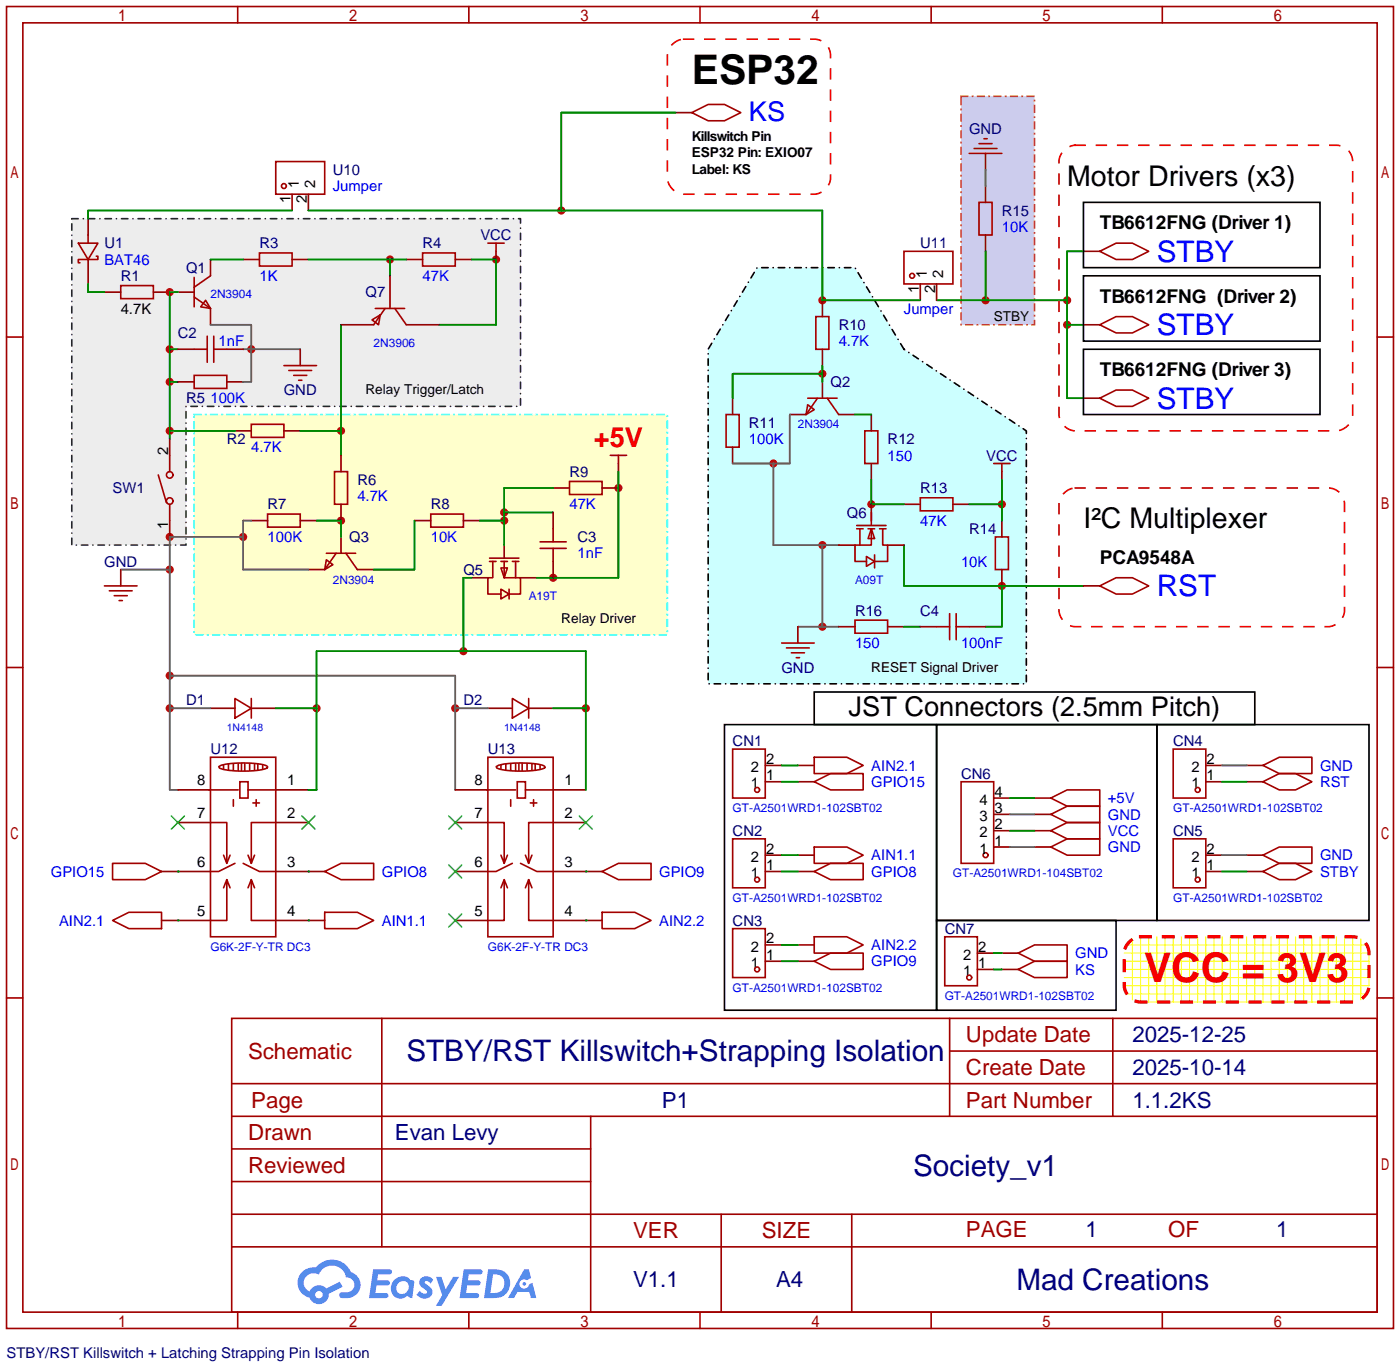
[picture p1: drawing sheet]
<svg xmlns="http://www.w3.org/2000/svg" width="218mm" height="213mm" viewBox="0 0 218 213" stroke-linecap="round" stroke-linejoin="round" font-family="sans-serif">
<path d="M149.6 15h11.4v35.5h-11.4z" fill="#cccced" stroke="#c60" stroke-width=".25" stroke-dasharray="1 .8 0 .8"/>
<path d="M117.9 41.7h15.2l7.6 12.7 19.1 12.7v39.3h-49.6v-52z" fill="#cff" stroke="#000" stroke-width=".25" stroke-dasharray="1 .8 0 .8"/>
<path d="M30.2 64.5h73.7v34.3h-73.7z" fill="#ffc" stroke="#0ff" stroke-width=".25" stroke-dasharray="1 .8 0 .8"/>
<path d="M11.2 34h69.8v29.2h-52v21.6h-17.8z" fill="#ededed" stroke="#333" stroke-width=".25" stroke-dasharray="1 .8 0 .8"/>
<g fill="none" stroke="#a10000" stroke-width=".25">
<path d="M1 1h215.9v205.8h-215.9zM3.6 3.6h210.8v200.6h-210.8zM37 1v2.6M73 1v2.6M109 1v2.6M144.9 1v2.6M180.9 1v2.6M1 52.5h2.6M214.4 52.5h2.5M1 103.9h2.6M214.4 103.9h2.5M1 155.3h2.6"/>
<path d="M36.1 158.5h178.3v45.7h-178.3zM59.4 158.5v35.6M147.8 158.5v15.2M173.2 158.5v15.2M214.4 155.3h2.5M36.1 178.8h55.8M36.1 173.7h178.3M36.1 168.7h178.3M91.9 173.7v30.5M147.8 163.6h66.6M36.1 194.1h178.3M36.1 189h178.3"/>
<path d="M36.1 183.9h55.8M112.3 189v15.2M132.6 189v15.2M37 204.2v2.6M73 204.2v2.6M109 204.2v2.6M144.9 204.2v2.6M180.9 204.2v2.6"/>
</g>
<g fill="#5487ff">
<path d="M65.6 198.9a1.3 1.3 0 0 1 1.8 .3l-.4 .6a.54 .54 0 0 0-.9-.2l.1 .1a2.32 2.32 0 0 1 1.1 1.4 1.36 1.36 0 0 1-1.1 1 1.36 1.36 0 0 1-1.4-.6l.6-.6a.7 .7 0 0 0 1.1 .3l-.2-.4a1.6 1.6 0 0 1-1-1.5z"/>
<path d="M67.9 198.7h.8l.7 2 1.1-2h1l-2.8 4.5h-.8l.9-1.6z"/>
<path d="M58.1 197.5h1.6a1.31 1.31 0 0 1 1.3 .2 .4 .4 0 0 1-.4 .6h-1.7l-.2 1h1.7a.4 .4 0 0 1 .3 .4 .4 .4 0 0 1-.4 .4h-1.7l-.2 1.1h.8a1.23 1.23 0 0 1 1.2 .2 .39 .39 0 0 1-.3 .6h-2.7z"/>
<path d="M72.2 197.5h1.6a1.32 1.32 0 0 1 1.3 .2 .39 .39 0 0 1-.4 .6h-1.7l-.2 1h1.7a.4 .4 0 0 1 .3 .4 .4 .4 0 0 1-.4 .4h-1.7l-.2 1.1h.9a1.23 1.23 0 0 1 1.1 .2 .39 .39 0 0 1-.3 .6h-2.6z"/>
<path d="M81.6 197.6h.7l.4 1.3-.7 .3a.75 .75 0 0 0-1.1 .3 .75 .75 0 0 0 .5 1.1 .75 .75 0 0 0 .9-.7l.6-.3 .6 2.4h-.9l-.2-.9h-1.9l-.5 .9h-.9z"/>
<path d="M76 197.5l-.7 4.5h1.5a2.27 2.27 0 0 0 2.5-1.6 2.27 2.27 0 0 0-1.3-2.7zM76.8 198.3a1.5 1.5 0 0 1 1.7 1.6 1.5 1.5 0 0 1-1.9 1.3h-.3z"/>
<path d="M61.4 199.2a1.62 1.62 0 0 0-.4 2.1 1.62 1.62 0 0 0 2 .6l.4-.2 .4 .2 .4 .1 .3-2.5-.2-.2-.1-.1a.57 .57 0 0 1-.6-.3 1.73 1.73 0 0 0-2.2 .3zM62 199.7a.96 .96 0 0 1 1.5 0 .96 .96 0 0 1-.3 1.4 .95 .95 0 0 1-1.3 0 .95 .95 0 0 1 .1-1.4z"/>
<path d="M47 197.9a2.37 2.37 0 0 0 1.2 4.1 1.54 1.54 0 0 0 1.7 1 1.54 1.54 0 0 0 1.3-1.6l2.1-1.1-.4-.8-2.1 1a1.57 1.57 0 0 0-2.6 .5 1.5 1.5 0 0 1-.7-2.1 1.5 1.5 0 0 1 2.1-.5 2.23 2.23 0 0 1 2.3-1.4 2.23 2.23 0 0 1 2 1.8 1.16 1.16 0 0 1 1.3 1.1 1.16 1.16 0 0 1-1.1 1.2h-.7a.47 .47 0 0 0-.6 .4 .47 .47 0 0 0 .4 .5 2.23 2.23 0 0 0 2.3-.6 2.23 2.23 0 0 0 .4-2.3 2.16 2.16 0 0 0-1.3-1.1 3.2 3.2 0 0 0-5.4-.7l-.4-.1a2.55 2.55 0 0 0-1.8 .7zM49.1 201.5a.58 .58 0 0 1 1.1 0 .58 .58 0 0 1-1.1 0z"/>
<circle cx="81.6" cy="199.8" r=".28"/>
</g>
<g fill="none" stroke="#a10000" stroke-width=".25">
<path d="M12.2 37.8h3l-1.5 2.6zM13.7 36.6v1.2M15 39.9h.2v.5h-3v.5h.2M18.8 44.4h5.1v2.1h-5.1zM30.2 43.2v4.6M30.2 46.2l2.6 1.8M32 46.7l.8 1.3-1.6-.2zM32.8 42.9l-2.6 1.8M39.1 66h5.1v2.1h-5.1zM125.7 63l1 .8-1.2 .7zM125.7 62h4.6M127.3 62l-1.8 2.5"/>
<path d="M128.8 62l1.8 2.5M50.8 87.1l1 .8-1.3 .7zM50.8 86.1h4.6M52.3 86.1l-1.8 2.5M53.8 86.1l1.8 2.5"/>
</g>
<g fill="none" stroke="#870000" stroke-width=".25">
<path d="M13.7 34v2.6M13.7 40.4v3.8M16.3 45.5h2.5M23.9 45.5h2.5M27.7 45.5h2.5M32.8 40.4v2.5M32.8 48v2.5M128 59.4v2.6M36.6 67.1h2.5M44.2 67.1h2.5M122.9 64.5h2.6M130.6 64.5h2.5"/>
<path d="M48 88.6h2.5M53.1 83.6v2.5M55.6 88.6h2.6"/>
</g>
<path d="M13.7 44.2v1.3h2.6M26.4 54.4h1.3M26.4 59.4h1.3M27.7 45.5h-1.3v22.8M26.4 67.1h10.2" fill="none" stroke="#008700" stroke-width=".25"/>
<g fill="#c00">
<circle cx="26.4" cy="45.5" r=".63"/>
<circle cx="26.4" cy="54.4" r=".63"/>
<circle cx="26.4" cy="59.4" r=".63"/>
<circle cx="26.4" cy="67.1" r=".63"/>
<circle cx="60.7" cy="40.4" r=".63"/>
<circle cx="39.1" cy="54.4" r=".63"/>
<circle cx="53.1" cy="67.1" r=".63"/>
<circle cx="53.1" cy="81" r=".63"/>
<circle cx="78.5" cy="81" r=".63"/>
<circle cx="78.5" cy="79.8" r=".63"/>
<circle cx="128" cy="58.2" r=".63"/>
<circle cx="120.4" cy="72.1" r=".63"/>
<circle cx="128" cy="84.8" r=".63"/>
<circle cx="128" cy="97.5" r=".63"/>
<circle cx="135.6" cy="78.5" r=".63"/>
<circle cx="156" cy="78.5" r=".63"/>
<circle cx="96.3" cy="75.9" r=".63"/>
<circle cx="86.1" cy="89.9" r=".63"/>
<circle cx="156" cy="91.2" r=".63"/>
<circle cx="166.1" cy="46.7" r=".63"/>
<circle cx="166.1" cy="50.5" r=".63"/>
<circle cx="153.4" cy="46.7" r=".63"/>
<circle cx="77.2" cy="40.4" r=".63"/>
<circle cx="37.8" cy="83.6" r=".63"/>
<circle cx="26.4" cy="83.6" r=".63"/>
<circle cx="26.4" cy="88.6" r=".63"/>
<circle cx="26.4" cy="105.2" r=".63"/>
<circle cx="70.9" cy="110.2" r=".63"/>
<circle cx="26.4" cy="110.2" r=".63"/>
<circle cx="91.2" cy="110.2" r=".63"/>
<circle cx="72.1" cy="101.3" r=".63"/>
<circle cx="49.3" cy="110.2" r=".63"/>
<circle cx="87.4" cy="32.8" r=".63"/>
<circle cx="128" cy="46.7" r=".63"/>
</g>
<g fill="none" stroke="#008700" stroke-width=".25">
<path d="M105.2 17.5h-17.8v15.3M45.5 32.8h-31.8v1.2M48 32.8h80v13.9h15.3M153.4 39.1v7.6M168.7 39.1h-2.6v22.9h2.6M26.4 54.4h1.3M26.4 59.4h1.3M27.7 45.5h-1.3v22.8M32.8 40.4h5M48 40.4h15.2M53.1 50.5v20.4M60.7 40.4v2.5"/>
<path d="M73.4 40.4h3.8v10.1h-8.9M128 56.9v2.5M128 58.2h-14v3.8M145.8 46.7h20.3M166.1 50.5h2.6M26.4 67.1h10.2M46.7 67.1h6.4M78.5 79.8h7.6M86.1 75.9h-7.6v8.9M96.3 73.4v16.5h-12.7M133.1 64.5h2.5M135.6 74.7v3.8h5.1"/>
<path d="M150.9 78.5h5.1M156 74.7v6.3M49.3 81h3.8v2.6M64.5 81v7.6h-6.3M73.4 89.9h-1.3v11.4M74.7 81h3.8M140.7 84.8v6.4h28M140.7 97.5h2.6M156 91.2v6.3h-2.6M42.9 110.2h6.4M86.1 110.2h5.1M121.7 119.1h2.5"/>
<path d="M27.7 135.6h.1M48 135.6h.1M48 122.9h1.3v-21.6h41.9v21.6M91.2 135.6h.1M121.7 121.7h2.5M121.7 133.1h2.5M121.7 135.6h2.5M157.2 124.2h3.8M157.2 129.3h3.8M190.2 121.7h3.9M190.2 135.6h3.9M27.7 143.3h.1"/>
<path d="M48 143.3h.1M91.2 143.3h.1M121.7 147.1h2.5M121.7 149.6h2.5M154.7 150.9h1.3M154.7 148.3h1.3"/>
</g>
<g fill="none" stroke="#870000" stroke-width=".25">
<path d="M105.2 17.5h2.5M45.5 30.2v2.6M48 30.2v2.6M77.2 39.1v1.3M153.4 23.9v2.5M153.4 29v2.5M153.4 36.6v2.5M168.7 39.1h2.5M27.7 59.4h2.5M27.7 54.4h2.5M35.3 59.4h2.5M35.3 54.4h2.5"/>
<path d="M37.8 40.4h2.6M45.5 40.4h2.5M46.7 54.4v2.5M53.1 50.5h5.1M60.7 42.9v5.1M63.2 40.4h2.6M63.2 50.5h5.1M70.9 40.4h2.5M128 46.7v2.6M128 54.4v2.5M143.3 44.2v2.5M145.8 44.2v2.5"/>
<path d="M168.7 50.5h2.5M26.4 68.3v2.6M53.1 70.9v2.5M53.1 78.5v2.5M86.1 75.9h2.5M86.1 79.8v2.5M93.7 75.9h2.6M96.3 72.1v1.3M114 62v2.5M114 69.6v2.5M135.6 64.5v2.6M135.6 72.1v2.6"/>
<path d="M135.6 78.5v2.5M140.7 78.5h2.6M148.3 78.5h2.6M156 73.4v1.3M168.7 62h2.5M18.8 88.6v2.6M26.4 81v2.6M39.1 81h2.6M46.7 81h2.6M64.5 81h2.6M72.1 81h2.6M73.4 89.9h2.5"/>
<path d="M78.5 84.8v2.1M81 89.9h2.6M86.1 87.4v2.5M124.2 97.5v2.6M130.6 84.8h2.5M130.6 97.5h2.5M138.2 84.8h2.5M138.2 97.5h2.5M143.3 97.5h2.5M150.9 97.5h2.5M156 81v2.6M156 88.6v2.6"/>
<path d="M168.7 91.2h2.5M32.8 110.2h3.8M39.1 110.2h3.8M75.9 110.2h3.9M82.3 110.2h3.8M119.1 119.1h2.6M124.2 119.1h2.5M187.7 119.1h2.5M194.1 119.1h2.5M25.1 135.6h7.7M27.7 122.9h5.1M27.7 128h5.1"/>
<path d="M42.9 135.6h7.6M42.9 122.9h5.1M42.9 128h5.1M70.9 135.6h5M70.9 122.9h5M70.9 128h5M86.1 135.6h7.6M86.1 122.9h5.1M86.1 128h5.1M119.1 135.6h2.6M119.1 133.1h2.6M119.1 121.7h2.6"/>
<path d="M124.2 135.6h2.5M124.2 133.1h2.5M124.2 121.7h2.5M154.7 131.8h2.5M154.7 129.3h2.5M154.7 126.7h2.5M154.7 124.2h2.5M161 131.8h2.6M161 129.3h2.6M161 126.7h2.6M161 124.2h2.6M187.7 135.6h2.5"/>
<path d="M187.7 133.1h2.5M187.7 121.7h2.5M194.1 135.6h2.5M194.1 133.1h2.5M194.1 121.7h2.5M25.1 143.3h7.7M42.9 143.3h7.6M70.9 143.3h5M86.1 143.3h7.6M119.1 147.1h2.6M119.1 149.6h2.6M124.2 147.1h2.5"/>
<path d="M124.2 149.6h2.5M152.1 148.3h2.6M152.1 150.9h2.6M156 148.3h2.5M156 150.9h2.5"/>
</g>
<g fill="none" stroke="#a10000" stroke-width=".25">
<path d="M107.7 17.5l2.5-1.2h2.6l2.5 1.2-2.5 1.3h-2.6zM40.4 39.4h5.1v2h-5.1zM42.9 25.1h7.6v5.1h-7.6zM65.8 39.4h5.1v2h-5.1zM75.9 37.8h2.6M77.2 37.8v1.3M140.7 39.1h7.6v5.1h-7.6zM150.9 23.9h5.1M151.6 23.1h3.6M152.4 31.5h2v5.1h-2zM152.4 22.4h2M153.2 21.6h.5"/>
<path d="M171.2 39.1l2.5-1.3h2.6l2.5 1.3-2.5 1.3h-2.6zM30.2 58.4h5.1v2.1h-5.1zM30.2 54.4h2.1M32.3 52.3v4.1M33.3 52.3v4.1M33.3 54.4h2M44.2 56.9h5.1M45 57.7h3.5M45.7 58.4h2.1M46.5 59.2h.5M57.9 49.8l1.3-.8-.3 1.5zM58.4 48h4.6"/>
<path d="M59.9 48l-1.7 2.5M61.5 48l1.7 2.5M127 49.3h2v5.1h-2zM171.2 50.5l2.5-1.2h2.6l2.5 1.2-2.5 1.3h-2.6zM24.6 73.9l1.3 4.3M26.4 70.9v2.5M26.4 78.5v2.5M52.1 73.4h2v5.1h-2zM88.6 74.9h5.1v2.1h-5.1zM95 70.9h2.5M96.3 70.9v1.2M113 64.5h2.1v5.1h-2.1z"/>
<path d="M134.6 67.1h2.1v5h-2.1zM135.6 79.8v2M143.3 77.5h5v2h-5zM154.7 72.1h2.5M156 72.1v1.3M171.2 62l2.5-1.3h2.6l2.5 1.3-2.5 1.2h-2.6zM16.3 91.2h5M17 91.9h3.6M17.8 92.7h2M18.5 93.5h.5M41.7 80h5v2h-5zM67.1 80h5v2h-5z"/>
<path d="M76.2 86.9h4.6M76.2 87.4h1M76.7 87.4v2.5h-.8v2.6h2.1M78 88.4h1l-.5 1.5zM78 91.7l1.2 .8-1.2 .7zM78 87.4h1M78.5 87.4v2.5h2.5v2.6h-1.8M79.2 91.7v1.5M79.8 87.4h1M80.3 87.4v2.5M84.1 84.3h4M84.1 85.3h4"/>
<path d="M86.1 82.3v2M86.1 85.3v2.1M133.1 96.5h5.1v2.1h-5.1zM133.3 82.3h1.1M133.3 81.8h4.6M133.9 82.3v2.5M134.9 86.6l1.2 .8-1.2 .7zM135.1 82.3h1M135.6 82.3v2.5h-2.5v2.6h1.8M135.6 82.3l.5 1.5h-1zM136.1 86.4v2M136.9 82.3h1"/>
<path d="M137.4 82.3v2.5h.8v2.6h-2.1M145.8 97.5h2M147.8 95.5v4.1M148.8 97.5h2.1M148.8 95.5v4.1M154.9 83.6h2.1v5h-2.1zM171.2 91.2l2.5-1.3h2.6l2.5 1.3-2.5 1.3h-2.6zM32.8 117.9h10.1v27.9h-10.1zM34.1 119.3a7.4 7.4 0 0 1 3.7-.6l2.5 .2 .9 .2 .4 .2v.2l-.5 .2a15.1 15.1 0 0 1-6.9-.1zM34.8 119.1v.5M35.6 118.9v1M36.3 118.9v1"/>
<path d="M36.6 108.7l2.5 1.5-2.5 1.6zM37.1 118.9v1M37.6 118.9v1M38.1 118.9v1M38.9 118.9v1M39.1 108.7v3.1M39.6 118.9v1M40.1 118.9v1M40.9 119.1v.5M75.9 117.9h10.2v27.9h-10.2zM77.2 119.3a7.4 7.4 0 0 1 3.8-.6l2.5 .2 .9 .2 .4 .2-.1 .2-.5 .2a15.1 15.1 0 0 1-6.8-.1zM78 119.1v.5"/>
<path d="M78.7 118.9v1M79.5 118.9v1M79.8 108.7l2.5 1.5-2.5 1.6zM80.3 118.9v1M80.8 118.9v1M81.3 118.9v1M82 118.9v1M82.3 108.7v3.1M82.8 118.9v1M83.3 118.9v1M84.1 119.1v.5M114 116.6h5.1v7.6h-5.1z"/>
<path d="M121.7 100.1h5M122.4 100.8h3.6M123.2 101.6h2M124 102.4h.5M126.7 117.9h5.1l2.6 1.2-2.6 1.3h-5.1zM182.6 116.6h5.1v7.6h-5.1zM196.6 119.1l2.5-1.2h5.1v2.5h-5.1zM17.5 134.4h5.1l2.5 1.2-2.5 1.3h-5.1zM32.5 122.9h4.6M32.8 128h2.5v6.4l-.5-1.3M35.3 136.9l-.5 1.3M35.8 138.2l-.5-1.3v6.4h-2.5"/>
<path d="M35.8 133.1l-.5 1.3M36.3 124.5v1M36.6 134.4l-2.6 1.2h-1.2M37.3 121.7h1.3v2.5h-1.3zM37.8 134.4l2.6 1.2h2.5M38.6 122.9h4.3M39.1 136.9l-.5 1.3M39.4 125h1M39.6 138.2l-.5-1.3v6.4h3.8M39.6 133.1l-.5 1.3M39.9 124.5v1M42.9 128h-3.8v6.4l-.5-1.3"/>
<path d="M50.5 135.6l2.6-1.2h5.1v2.5h-5.1zM75.7 122.9h4.6M75.9 128h2.6v6.4l-.5-1.3M78.5 136.9l-.5 1.3M79 138.2l-.5-1.3v6.4h-2.6M79 133.1l-.5 1.3M79.5 124.5v1M79.8 134.4l-2.6 1.2h-1.3M80.5 121.7h1.3v2.5h-1.3zM81 134.4l2.6 1.2h2.5M81.8 122.9h4.3M82.3 136.9l-.5 1.3"/>
<path d="M82.5 125h1.1M82.8 138.2l-.5-1.3v6.4h3.8M82.8 133.1l-.5 1.3M83.1 124.5v1M86.1 128h-3.8v6.4l-.5-1.3M93.7 135.6l2.6-1.2h5v2.5h-5zM114 130.6h5.1v7.6h-5.1zM126.7 131.8h5.1l2.6 1.3-2.6 1.3h-5.1zM126.7 121.7l2.6-1.3h5.1v2.5h-5.1zM126.7 135.6l2.6-1.2h5.1v2.5h-5.1zM149.6 121.7h5.1v12.7h-5.1zM163.6 124.2l2.5-1.3h5.1v2.6h-5.1z"/>
<path d="M163.6 131.8l2.5-1.2h5.1v2.5h-5.1zM163.6 126.7l2.5-1.2h5.1v2.5h-5.1zM163.6 129.3l2.5-1.3h5.1v2.6h-5.1zM182.6 130.6h5.1v7.6h-5.1zM196.6 121.7l2.5-1.3h2.6l2.5 1.3-2.5 1.2h-2.6zM196.6 135.6l2.5-1.2h2.6l2.5 1.2-2.5 1.3h-2.6zM196.6 133.1l2.5-1.3h5.1v2.6h-5.1zM17.5 143.3l2.6-1.3h5v2.5h-5zM50.5 142h5.1l2.6 1.3-2.6 1.2h-5.1zM93.7 142h5.1l2.5 1.3-2.5 1.2h-5.1zM114 144.5h5.1v7.6h-5.1zM126.7 145.8h5.1l2.6 1.3-2.6 1.2h-5.1z"/>
<path d="M126.7 149.6l2.6-1.3h5.1v2.6h-5.1zM147.1 145.8h5v7.6h-5zM158.5 148.3l2.5-1.2h5.1v2.5h-5.1zM158.5 150.9l2.5-1.3h5.1v2.5h-5.1z"/>
<circle cx="44.2" cy="29" r=".38"/>
<circle cx="142" cy="42.9" r=".38"/>
<circle cx="26.4" cy="73.9" r=".51"/>
<circle cx="26.4" cy="78" r=".51"/>
<circle cx="117.9" cy="136.9" r=".38"/>
<circle cx="117.9" cy="122.9" r=".38"/>
<circle cx="153.4" cy="133.1" r=".38"/>
<circle cx="186.4" cy="136.9" r=".38"/>
<circle cx="186.4" cy="122.9" r=".38"/>
<circle cx="117.9" cy="150.9" r=".38"/>
<circle cx="150.9" cy="152.1" r=".38"/>
</g>
<g fill="none" stroke="#666" stroke-width=".25">
<path d="M153.4 26.4v2.6M32.8 50.5h6.3v8.9h-1.3M37.8 54.4h8.9M120.4 72.1v12.7h10.2M122.9 64.5v7.6h-8.9M18.8 88.6h7.6M37.8 83.6h-11.4v39.3h1.3M39.1 81h-1.3v7.6h10.2M124.2 97.5h6.4M128 84.8v12.7M26.4 105.2h44.5v17.7M26.4 110.2h6.4"/>
<path d="M70.9 110.2h5M190.2 119.1h3.9M157.2 131.8h3.8M157.2 126.7h3.8M190.2 133.1h3.9"/>
</g>
<path d="M106.4 6.1h20.3a2.54 2.54 0 0 1 2.6 2.5v19.1a2.72 2.72 0 0 1-2.6 2.5h-20.3a2.72 2.72 0 0 1-2.5-2.5v-19.1a2.72 2.72 0 0 1 2.5-2.5M167.4 22.6h40.6a2.54 2.54 0 0 1 2.6 2.5v39.4a2.72 2.72 0 0 1-2.6 2.6h-40.6a2.72 2.72 0 0 1-2.6-2.6v-39.4a2.72 2.72 0 0 1 2.6-2.5M167.4 75.9h39.4a2.54 2.54 0 0 1 2.5 2.6v16.5a2.72 2.72 0 0 1-2.5 2.5h-39.4a2.72 2.72 0 0 1-2.6-2.5v-16.5a2.72 2.72 0 0 1 2.6-2.6" fill="none" stroke="#f00" stroke-width=".25" stroke-dasharray="1.5 1.8"/>
<path d="M168.7 31.5h36.8v10.2h-36.8zM168.7 42.9h36.8v10.2h-36.8zM168.7 54.4h36.8v10.1h-36.8zM112.8 112.8h33v44.4h-33zM126.7 107.7h68.6v5.1h-68.6zM145.8 112.8h34.3v30.5h-34.3zM180.1 112.8h33v30.5h-33zM145.8 143.3h27.9v13.9h-27.9z" fill="none" stroke="#000" stroke-width=".25"/>
<g fill="none" stroke="#ff0" stroke-width=".16">
<path d="M175 148.3h38.1v5.1h-38.1M175 149.6h38.1M175 150.9h38.1M175 152.1h38.1M175.3 147.1h37.5M175.3 154.7h37.5M176.3 146.1v9.5M177.5 145.8v10.2h33.1v-10.2M178.8 145.8v10.2M180.1 145.8v10.2M181.4 145.8v10.2M182.6 145.8v10.2"/>
<path d="M183.9 145.8v10.2M185.2 145.8v10.2M186.4 145.8v10.2M187.7 145.8v10.2M189 145.8v10.2M190.2 145.8v10.2M191.5 145.8v10.2M192.8 145.8v10.2M194.1 145.8v10.2M195.3 145.8v10.2M196.6 145.8v10.2M197.9 145.8v10.2"/>
<path d="M199.1 145.8v10.2M200.4 145.8v10.2M201.7 145.8v10.2M202.9 145.8v10.2M204.2 145.8v10.2M205.5 145.8v10.2M206.8 145.8v10.2M208 145.8v10.2M209.3 145.8v10.2M211.8 146.1v9.5"/>
</g>
<path d="M177.5 145.8h33.1a2.54 2.54 0 0 1 2.5 2.5v5.1a2.72 2.72 0 0 1-2.5 2.6h-33.1a2.72 2.72 0 0 1-2.5-2.6v-5.1a2.72 2.72 0 0 1 2.5-2.5" fill="none" stroke="#f00" stroke-width=".51" stroke-dasharray="1.5 2"/>
<path d="M26.7 127l2 2M28.7 127l-2 2M47 127l2 2M49 127l-2 2M69.8 127l2.1 2M69.8 134.6l2.1 2.1M71.9 127l-2.1 2M71.9 134.6l-2.1 2.1M90.2 127l2 2M92.2 127l-2 2M69.8 142.2l2.1 2.1M71.9 142.2l-2.1 2.1" fill="none" stroke="#3c3" stroke-width=".25"/>
<text font-size="6.3" x="107.7" y="13.1">ESP32</text>
<text font-size="6.3" fill="#f00" x="178.1" y="152.8">VCC = 3V3</text>
<g font-size="4.6" fill="#00f">
<text x="180.1" y="40.7">STBY</text>
<text x="180.1" y="52.2">STBY</text>
<text x="180.1" y="63.6">STBY</text>
<text x="180.1" y="92.8">RST</text>
</g>
<g font-size="4.6" fill="#000080">
<text x="63.3" y="165.2">STBY/RST Killswitch+Strapping Isolation</text>
<text x="142.1" y="183">Society_v1</text>
<text x="158.2" y="200.8">Mad Creations</text>
</g>
<g font-size="4.4">
<text x="166.1" y="28.9">Motor Drivers (x3)</text>
<text x="168.7" y="82.2">I²C Multiplexer</text>
</g>
<text font-size="4.2" fill="#00f" x="116.6" y="18.8">KS</text>
<text font-size="4.2" fill="#f00" x="92.4" y="69.6">+5V</text>
<text font-size="4.2" x="132.1" y="111.5">JST Connectors (2.5mm Pitch)</text>
<g font-size="3.5" fill="#a00000">
<text x="38.6" y="164.8">Schematic</text>
<text x="150.4" y="167.3">Create Date</text>
<text x="150.4" y="162.2">Update Date</text>
<text x="39.1" y="172.4">Page</text>
<text x="150.4" y="172.4">Part Number</text>
<text x="38.6" y="177.5">Drawn</text>
<text x="38.6" y="182.6">Reviewed</text>
<text x="98.5" y="192.7">VER</text>
<text x="118.6" y="192.7">SIZE</text>
<text x="150.4" y="192.5">PAGE</text>
<text x="181.9" y="192.5">OF</text>
</g>
<g font-size="3.5" fill="#000080">
<text x="176.3" y="162.2">2025-12-25</text>
<text x="176.3" y="167.3">2025-10-14</text>
<text x="103" y="172.4">P1</text>
<text x="176.3" y="172.4">1.1.2KS</text>
<text x="61.5" y="177.5">Evan Levy</text>
<text x="169" y="192.5">1</text>
<text x="198.7" y="192.5">1</text>
<text x="98.5" y="200.3">V1.1</text>
<text x="120.8" y="200.3">A4</text>
</g>
<g font-size="3">
<text x="171.2" y="35.7">TB6612FNG (Driver 1)</text>
<text x="171.2" y="47.1">TB6612FNG (Driver 2)</text>
<text x="171.2" y="58.5">TB6612FNG (Driver 3)</text>
<text x="171.2" y="87.8">PCA9548A</text>
</g>
<g font-size="2.3" fill="#000080">
<text x="150.9" y="20.9">GND</text>
<text x="51.8" y="27.2">U10</text>
<text x="156" y="33.6">R15</text>
<text x="16.3" y="38.7">U1</text>
<text x="40.4" y="38.7">R3</text>
<text x="65.8" y="38.7">R4</text>
<text x="74.8" y="37.4">VCC</text>
<text x="143.3" y="38.7">U11</text>
<text x="18.8" y="43.7">R1</text>
<text x="29" y="42.5">Q1</text>
<text x="56.9" y="46.3">Q7</text>
<text x="27.7" y="52.6">C2</text>
<text x="130.6" y="51.4">R10</text>
<text x="29" y="62.8">R5</text>
<text x="44.2" y="61.5">GND</text>
<text x="129.3" y="60.2">Q2</text>
<text x="35.3" y="69.1">R2</text>
<text x="116.6" y="66.6">R11</text>
<text x="138.2" y="69.1">R12</text>
<text x="153.5" y="71.7">VCC</text>
<text x="17.5" y="76.8">SW1</text>
<text x="55.6" y="75.5">R6</text>
<text x="88.6" y="74.2">R9</text>
<text x="143.3" y="76.8">R13</text>
<text x="41.7" y="79.3">R7</text>
<text x="67.1" y="79.3">R8</text>
<text x="131.8" y="80.6">Q6</text>
<text x="150.9" y="83.1">R14</text>
<text x="16.2" y="88.2">GND</text>
<text x="54.4" y="84.4">Q3</text>
<text x="72.1" y="89.5">Q5</text>
<text x="89.9" y="84.4">C3</text>
<text x="133.1" y="95.8">R16</text>
<text x="143.3" y="95.8">C4</text>
<text x="121.6" y="104.7">GND</text>
<text x="29" y="109.8">D1</text>
<text x="72.1" y="109.8">D2</text>
<text x="32.8" y="117.4">U12</text>
<text x="75.9" y="117.4">U13</text>
<text x="114" y="116.1">CN1</text>
<text x="182.6" y="116.1">CN4</text>
<text x="149.6" y="121.2">CN6</text>
<text x="114" y="130.1">CN2</text>
<text x="182.6" y="130.1">CN5</text>
<text x="114" y="144.1">CN3</text>
<text x="147.1" y="145.3">CN7</text>
<text x="1" y="211.4">STBY/RST Killswitch + Latching Strapping Pin Isolation</text>
</g>
<g font-size="2.3">
<text x="46.5" y="29.3" transform="rotate(-90 46.5 29.3)">1</text>
<text x="49" y="29.3" transform="rotate(-90 49 29.3)">2</text>
<text x="45.2" y="31.6" transform="rotate(-90 45.2 31.6)">1</text>
<text x="47.8" y="31.6" transform="rotate(-90 47.8 31.6)">2</text>
<text x="143" y="45.6" transform="rotate(-90 143 45.6)">1</text>
<text x="144.3" y="43.3" transform="rotate(-90 144.3 43.3)">1</text>
<text x="145.6" y="45.6" transform="rotate(-90 145.6 45.6)">2</text>
<text x="146.8" y="43.3" transform="rotate(-90 146.8 43.3)">2</text>
<text x="18.8" y="48.8">4.7K</text>
<text x="26.2" y="70.9" transform="rotate(-90 26.2 70.9)">2</text>
<text x="26.2" y="82.3" transform="rotate(-90 26.2 82.3)">1</text>
<text x="119.3" y="118.9">2</text>
<text x="187.8" y="118.9">2</text>
<text x="30.7" y="122.2">8</text>
<text x="44.7" y="122.2">1</text>
<text x="73.9" y="122.2">8</text>
<text x="87.9" y="122.2">1</text>
<text x="116.9" y="120.2">2</text>
<text x="116.9" y="122.7">1</text>
<text x="119.3" y="121.4">1</text>
<text x="152.5" y="125.2">4</text>
<text x="154.8" y="124">4</text>
<text x="185.5" y="120.2">2</text>
<text x="185.5" y="122.7">1</text>
<text x="187.8" y="121.4">1</text>
<text x="30.7" y="127.3">7</text>
<text x="44.7" y="127.3">2</text>
<text x="73.9" y="127.3">7</text>
<text x="87.9" y="127.3">2</text>
<text x="152.5" y="130.3">2</text>
<text x="152.5" y="127.8">3</text>
<text x="154.8" y="131.6">1</text>
<text x="154.8" y="129.1">2</text>
<text x="154.8" y="126.5">3</text>
<text x="30.7" y="134.9">6</text>
<text x="44.7" y="134.9">3</text>
<text x="73.9" y="134.9">6</text>
<text x="87.9" y="134.9">3</text>
<text x="116.9" y="134.1">2</text>
<text x="116.9" y="136.7">1</text>
<text x="119.3" y="132.9">2</text>
<text x="119.3" y="135.4">1</text>
<text x="152.5" y="132.9">1</text>
<text x="185.5" y="134.1">2</text>
<text x="185.5" y="136.7">1</text>
<text x="187.8" y="132.9">2</text>
<text x="187.8" y="135.4">1</text>
<text x="30.7" y="142.5">5</text>
<text x="44.7" y="142.5">4</text>
<text x="73.9" y="142.5">5</text>
<text x="87.9" y="142.5">4</text>
<text x="116.9" y="148.1">2</text>
<text x="119.3" y="146.8">2</text>
<text x="119.3" y="149.4">1</text>
<text x="149.9" y="149.4">2</text>
<text x="152.3" y="148.1">2</text>
<text x="116.9" y="150.6">1</text>
<text x="149.9" y="151.9">1</text>
<text x="152.3" y="150.6">1</text>
</g>
<g font-size="2.3" fill="#00f">
<text x="51.8" y="29.8">Jumper</text>
<text x="16.3" y="41.2">BAT46</text>
<text x="156" y="36.1">10K</text>
<text x="40.4" y="43.7">1K</text>
<text x="65.8" y="43.7">47K</text>
<text x="34" y="53.9">1nF</text>
<text x="130.6" y="53.9">4.7K</text>
<text x="140.7" y="48.8">Jumper</text>
<text x="32.8" y="62.8">100K</text>
<text x="39.1" y="70.4">4.7K</text>
<text x="116.6" y="69.1">100K</text>
<text x="138.2" y="71.7">150</text>
<text x="55.6" y="78">4.7K</text>
<text x="88.6" y="79.3">47K</text>
<text x="143.3" y="81.8">47K</text>
<text x="41.7" y="84.4">100K</text>
<text x="67.1" y="84.4">10K</text>
<text x="89.9" y="86.9">1nF</text>
<text x="149.6" y="88.2">10K</text>
<text x="133.1" y="100.9">150</text>
<text x="149.6" y="100.9">100nF</text>
<text x="135.6" y="119.9">AIN2.1</text>
<text x="205.5" y="119.9">GND</text>
<text x="135.6" y="122.5">GPIO15</text>
<text x="172.5" y="125">+5V</text>
<text x="205.5" y="122.5">RST</text>
<text x="172.5" y="127.6">GND</text>
<text x="172.5" y="130.1">VCC</text>
<text x="7.9" y="136.4">GPIO15</text>
<text x="59.4" y="136.4">GPIO8</text>
<text x="102.6" y="136.4">GPIO9</text>
<text x="135.6" y="133.9">AIN1.1</text>
<text x="135.6" y="136.4">GPIO8</text>
<text x="172.5" y="132.6">GND</text>
<text x="205.5" y="136.4">STBY</text>
<text x="205.5" y="133.9">GND</text>
<text x="9.2" y="144.1">AIN2.1</text>
<text x="59.4" y="144.1">AIN1.1</text>
<text x="102.6" y="144.1">AIN2.2</text>
<text x="135.6" y="147.9">AIN2.2</text>
<text x="167.4" y="149.1">GND</text>
<text x="135.6" y="150.4">GPIO9</text>
<text x="167.4" y="151.7">KS</text>
</g>
<g font-size="2.1">
<text x="107.7" y="22">Killswitch Pin</text>
<text x="107.7" y="24.5">ESP32 Pin: EXIO07</text>
<text x="107.7" y="27.1">Label: KS</text>
<text x="154.7" y="49.9">STBY</text>
<text x="56.9" y="61.3">Relay Trigger/Latch</text>
<text x="87.4" y="96.9">Relay Driver</text>
<text x="135.6" y="104.5">RESET Signal Driver</text>
</g>
<g font-size="1.8" fill="#00f">
<text x="32.8" y="46.4">2N3904</text>
<text x="58.2" y="54">2N3906</text>
<text x="124.2" y="66.7">2N3904</text>
<text x="51.8" y="90.8">2N3904</text>
<text x="82.3" y="93.4">A19T</text>
<text x="133.1" y="90.8">A09T</text>
<text x="114" y="126.4">GT-A2501WRD1-102SBT02</text>
<text x="182.6" y="126.4">GT-A2501WRD1-102SBT02</text>
<text x="148.3" y="136.5">GT-A2501WRD1-104SBT02</text>
<text x="114" y="140.3">GT-A2501WRD1-102SBT02</text>
<text x="182.6" y="140.3">GT-A2501WRD1-102SBT02</text>
<text x="32.8" y="148">G6K-2F-Y-TR DC3</text>
<text x="75.9" y="148">G6K-2F-Y-TR DC3</text>
<text x="114" y="154.3">GT-A2501WRD1-102SBT02</text>
<text x="147.1" y="155.6">GT-A2501WRD1-102SBT02</text>
</g>
<g font-size="1.6" fill="#00f">
<text x="35.3" y="113.7">1N4148</text>
<text x="78.5" y="113.7">1N4148</text>
</g>
</svg>
